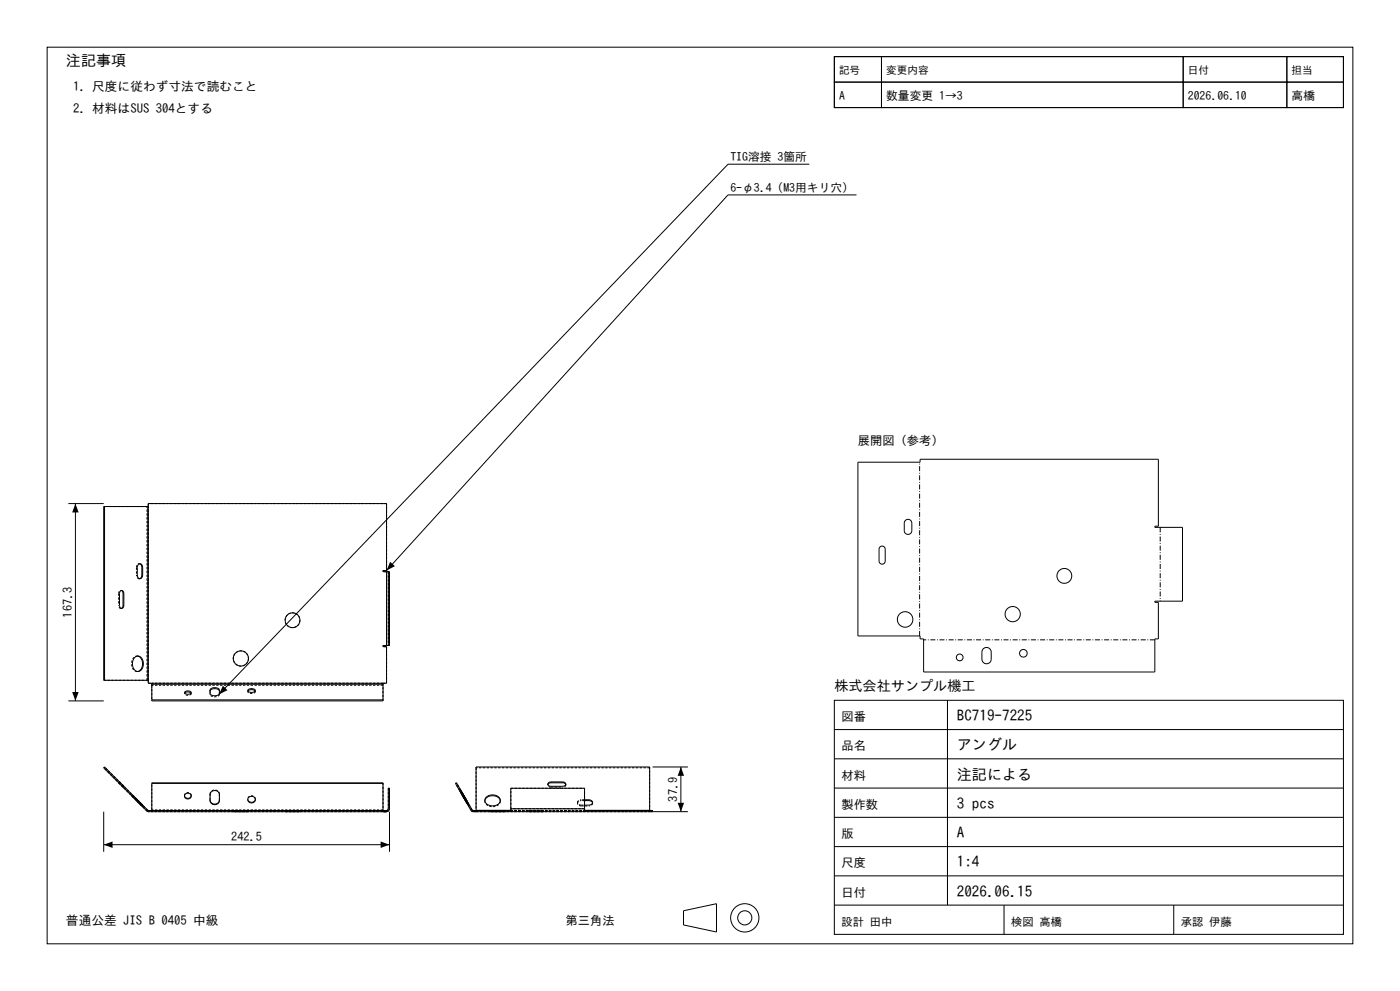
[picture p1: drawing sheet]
<svg xmlns="http://www.w3.org/2000/svg" width="420mm" height="297mm" viewBox="0 0 420 297" stroke-linecap="round" stroke-linejoin="round" font-family="sans-serif">
<g fill="none" stroke="#000" stroke-width=".3">
<path d="M14.1 14.1h391.8v268.8h-391.8zM250.3 17h14.1v7.6h-14.1zM250.3 17h152.7v15.2h-152.7zM264.4 17h90.5v7.6h-90.5zM354.9 17h31.2v7.6h-31.2zM386.1 17h16.9v7.6h-16.9zM250.3 24.6h14.1v7.6h-14.1zM264.4 24.6h90.5v7.6h-90.5zM354.9 24.6h31.2v7.6h-31.2zM386.1 24.6h16.9v7.6h-16.9zM242.8 49.2h-24.4l-152.7 158.9M256.9 58.4h-38.5l-102.4 112.6"/>
<path d="M257.4 138.5h18.6v-.9h71.5v20.1h-1v.4h8.3v22.1h-8.3v.3h1v11h-1v9.9h-69.4v-9.9h-1.1v-.9h-18.6zM20.5 150.9h10.6M22.6 150.9v59.2M31.4 151.8v52.1M44.4 151.8h.1M44.4 151.8v52.1M44.4 151.8h-13.3v52.1h13.3M271.6 156a1.14 1.14 0 0 1 1.2-.3 1.14 1.14 0 0 1 .8 1.1v2.2a1.14 1.14 0 0 1-1.2 1.2 1.14 1.14 0 0 1-1.1-1.2v-2.4zM36.4 177l.4 .3 .1 .6M36.9 177.9v3.5M36.9 177.9h.3M37.2 177.9a.69 .69 0 0 0-.7-1 .69 .69 0 0 0-.7 1v3.5a.69 .69 0 0 0 .7 1 .69 .69 0 0 0 .7-1"/>
<path d="M37.2 177.9v3.5M41.9 168.9l.5 .4 .2 .8M42.6 172.3l-.2 .8-.5 .3M42.6 170.1v2.2M42.6 170.1h.2M42.6 172.3h.2M42.8 170.1a.82 .82 0 0 0-.3-1 .82 .82 0 0 0-1 0l-.3 1v2.2a.82 .82 0 0 0 .3 .9 .82 .82 0 0 0 .9 .1l.4-1M42.8 170.1v2.2M116 171.3h.5M116 171v-20.1h-71.5v53.9h71.5v-11h-1.1v-.3h1.1M116 171.3v22.2M116 171h-1.1v.3h1.1"/>
<path d="M116.5 171.3h.3v22.2h-.3M116.5 171.3v22.2M264 163.9a.92 .92 0 0 1 1-.2 .92 .92 0 0 1 .6 .9v3.6a.92 .92 0 0 1-1 .9 .92 .92 0 0 1-.9-.9v-3.6zM36.9 181.4l-.1 .6-.4 .3M36.9 181.4h.3M40.5 197a1.58 1.58 0 0 1 1.7-.1 1.58 1.58 0 0 1 .8 1.6 1.94 1.94 0 0 1-2.3 2.6 2.83 2.83 0 0 1-.2-4.1zM41.2 196.6a2.53 2.53 0 0 1 1.6 2.3 2.53 2.53 0 0 1-1.6 2.4M116 193.5h.5M295 194.5a1.4 1.4 0 0 1 1.5-.3 1.4 1.4 0 0 1 .9 1.2v2.1a1.4 1.4 0 0 1-1.4 1.4 1.4 1.4 0 0 1-1.4-1.4v-2.3zM20.5 210.1h10.6M44.4 203.9h.1M45.5 204.8v.3"/>
<path d="M45.5 205.1v5h69.4v-5M45.5 205.1h69.4M45.5 209.8h69.4M55.4 207.7a1.5 1.5 0 0 1 1.9 0M55.4 207.4a1.19 1.19 0 0 1 2 .3 1.18 1.18 0 0 1-2-.2zM63 207.1a1.75 1.75 0 0 1 2.8 0M63.1 206.5a1.81 1.81 0 0 1 2.7 .3v1a1.75 1.75 0 0 1-2.8 0zM74.4 207.1a1.66 1.66 0 0 1 2.2 0M74.4 206.7a1.35 1.35 0 0 1 2.2 .4 1.33 1.33 0 0 1-2.3-.3zM114.9 204.8v.3M250.3 209.9h152.7v70.1h-152.7zM250.3 218.6h152.7"/>
<path d="M284.2 209.9v61.4M45.5 234.8h69.4M55.4 238.5a1.04 1.04 0 0 0 1 .8 1.04 1.04 0 0 0 1-.8M63 239.8a1.41 1.41 0 0 0 1.4 1.2 1.41 1.41 0 0 0 1.4-1.2M63.4 237.3a1.44 1.44 0 0 1 2.4 .8v1.8a1.41 1.41 0 0 1-1.4 1.3 1.41 1.41 0 0 1-1.4-1.3v-2zM74.3 239.6a1.17 1.17 0 0 0 1.2 .9 1.17 1.17 0 0 0 1.1-.9M145.4 240a2.53 2.53 0 0 1 2.4-1.5 2.53 2.53 0 0 1 2.3 1.5M145.8 239a2.6 2.6 0 0 1 4.3 .9 2.47 2.47 0 0 1-2.3 1.6 2.47 2.47 0 0 1-2.4-1.6zM165.3 234.6l-.6 .1-.3 .4M165.3 234.3a.69 .69 0 0 0-1 .7 .69 .69 0 0 0 1 .7h3.5a.69 .69 0 0 0 1-.7 .69 .69 0 0 0-1-.7M165.3 234.6h3.5M165.3 234.3h3.5"/>
<path d="M165.3 234.3v.3M168.8 234.6l.6 .1 .3 .4M168.8 234.3v.3M175.4 239.9h1.2M175.4 239.7h1.2M176.6 239.9l.8 .2 .4 .5M176.6 239.7a.85 .85 0 0 1 1.2 .8 .85 .85 0 0 1-1.2 .8h-1.2M176.6 239.7v.2M195.8 229.9h10.6M204.3 229.9v13.4M250.3 236.2h152.7M250.3 227.4h152.7"/>
<path d="M31.1 243.3v12M31.1 253.2h85.7M44.5 242.9l-13.1-13-.3 .2 13 13 .4 .2M44.5 243.3h71.5M44.5 242.9h71.5M44.5 242.9v.4M45.5 243.3v-8.7h69.4v8.7M116 242.9l.3-.2 .2-.3v-6.2h.3v6.2a.88 .88 0 0 1-.8 .9M116 242.9v.4M116.8 243.3v12M141.9 242.9l-.3-.2-4.6-8.1-.4 .2 4.7 8.1 .6 .4M141.9 243.3h64.5"/>
<path d="M141.9 242.9h11.3M141.9 242.9v.4M142.8 242.9h.1M142.8 242.9h10.4M142.8 242.9v-13h52.1v13M152.9 242.9v.4M153.2 242.4v.9M153.2 242.4v-6.2h22.2v6.2M153.2 242.4h22.2M175.4 242.4v.9M175.4 242.9h20.4v.4M175.4 242.9h19.5"/>
<path d="M175.7 242.9v.4M194.9 242.9h.1M250.3 253.7h152.7M250.3 245h152.7M205.1 273l9.8-2.2v8.5l-9.8-2.1zM250.3 271.3h152.7M250.3 262.5h152.7M301.2 271.3v8.7M352.1 271.3v8.7"/>
<circle cx="319.3" cy="172.6" r="2.23"/>
<circle cx="72.3" cy="197.3" r="2.28"/>
<circle cx="87.8" cy="185.9" r="2.23"/>
<circle cx="271.5" cy="185.6" r="2.33"/>
<circle cx="287.9" cy="197" r="1.01"/>
<circle cx="303.8" cy="184.1" r="2.28"/>
<circle cx="307" cy="195.8" r="1.14"/>
<circle cx="56.3" cy="238.6" r=".98"/>
<circle cx="75.4" cy="239.6" r="1.07"/>
<circle cx="223.4" cy="275.1" r="4.2"/>
<circle cx="223.4" cy="275.1" r="2.12"/>
</g>
<g fill="none" stroke="#000" stroke-width=".3" stroke-dasharray=".7 .4" stroke-linecap="butt">
<path d="M44.1 151.8h-13M44.5 150.9v.9M44.5 151.8h-.4M116 150.9h-71.5M35.6 177.9v3.5M35.6 177.9l.2-.7 .5-.3M36.3 176.9l.1 .1M36.5 176.9h-.2M40.9 170.1v2.2M40.9 170.1l.3-.8 .5-.4M41.7 168.9h.2M41.7 173.4l-.5-.3-.3-.8"/>
<path d="M41.9 173.4h-.2M42 168.9h-.3M42 173.4h-.3M114.9 171h1.1M114.9 171.3v-.3M116 171v-20.1M116 171.3h-1.1M116 171.3h.8M116.5 171.3v22.2M116.8 171.3v22.2M36.3 182.4l-.5-.3-.2-.7M36.4 182.3l-.1 .1"/>
<path d="M36.5 182.4h-.2M41.1 196.6h.1M41.1 196.6h.3M74.5 197.3a2.28 2.28 0 0 1-3.2 2.1 2.28 2.28 0 0 1-.5-3.8 2.28 2.28 0 0 1 3.7 1.2v.5M90 185.9a2.23 2.23 0 0 1-3.2 2 2.23 2.23 0 0 1-.5-3.7 2.23 2.23 0 0 1 3.6 1.1l.1 .6M114.9 193.8v-.3M114.9 193.5h1.1M116 193.8h-1.1M116 193.5v-22.2M116 193.5h.8M31.1 203.9h13M41.1 201.3a2.47 2.47 0 0 1-1.6-2.4 2.47 2.47 0 0 1 1.6-2.3"/>
<path d="M41.2 201.3h-.1M41.4 201.3h-.3M44.1 203.9v-52.1M44.5 203.9v-52.1M44.5 203.9v.9M44.5 204.8h1M44.5 203.9h-.4M45.5 204.8v.6M45.5 205.4v4.7M55.3 207.9l.1-.2M55.3 207.9v-.3M57.3 207.7l.1 .2"/>
<path d="M57.4 207.9a1.27 1.27 0 0 1-2.1 0M57.4 207.6v.3M63 207.1v1M63 207.1v-.3M63 208.1v-.3M65.8 208.1v-1M65.8 208.1a1.75 1.75 0 0 1-2.8 0M65.8 208.1v-.3M65.8 207.1v-.3M74.3 207.3l.1-.2M74.3 207.3v-.4M76.6 207.1v.2"/>
<path d="M76.6 207.3a1.43 1.43 0 0 1-2.3 0M76.6 206.9v.4M114.9 204.8h-69.4M114.9 204.8h1.1M114.9 205.4h-69.4M114.9 204.8v.6M114.9 210.1v-4.7M116 204.8v-11M31.1 230.1l.3-.2M35.6 234.6l1.3 1.3M35.6 234.6l.2-.3M35.8 234.3l1.4 1.4"/>
<path d="M36.9 235.9l-1.3-1.3M36.9 235.9l.3-.2M37.2 235.7l-1.4-1.4M39.5 238.5l1.6 1.6M39.7 238.2l1.7 1.7M39.7 238.2l-.2 .3M40.9 239.9l1.7 1.6M40.9 239.9l.3-.2M41.2 239.7l1.6 1.6M41.4 239.9l1.6 1.6M55.3 238.4l.1 .1M55.3 238.6v-.2"/>
<path d="M57.4 238.5v-.1M57.4 238.4a1.02 1.02 0 0 0-1-.9 1.02 1.02 0 0 0-1.1 .9M57.4 238.4v.2M63 239.8v-1.8M63 239.9v-.1M63 238.1v-.1M65.8 238v1.8M65.8 238a1.41 1.41 0 0 0-1.4-1.3 1.41 1.41 0 0 0-1.4 1.3M65.8 238.1v-.1M65.8 239.9v-.1M74.3 239.5v.1M74.3 239.6v-.1"/>
<path d="M76.6 239.6v-.1M76.6 239.5a1.16 1.16 0 0 0-1.1-1 1.16 1.16 0 0 0-1.2 1M76.6 239.5v.1M114.9 234.6v8.1M116.5 236.2v6.2M116.8 236.2h-.3M116.8 236.2v6.2M136.6 234.8l.4-.2M137.9 236.9l.7 1.2M138.2 236.7l.7 1.3M138.2 236.7l-.3 .2M138.3 237.7l.5 .9"/>
<path d="M138.6 238.1l1 1.8M138.6 238.1l-.7-1.2M138.6 237.5l.5 .9M138.6 237.5l-.3 .2M138.8 238.6l.5 .9M138.9 238.7l.5 .9M138.9 238l1 1.8M138.9 238l-.7-1.3M139.1 238.4l.5 .9M139.2 238.5l.6 1M139.2 238.5l-.3 .2M139.3 239.5l-1-1.8"/>
<path d="M139.4 239.6l.6 1M139.6 239.9l.7 1.3M139.6 239.9l-1-1.8M139.6 239.3l-1-1.8M139.6 239.3l-.3 .2M139.8 239.5l.5 1M139.9 239.8l.7 1.2M139.9 239.8l-1-1.8M142.8 230.1v13M142.8 230.1v-.2M145.4 239.9v.2M150.1 240v.1"/>
<path d="M153.2 236.2h22.2M164.3 235.2l.1-.1M164.3 235v.2M165.3 235.9l-.7-.2-.3-.5M165.3 235.9h3.5M169.7 235.1l.1 .1M169.8 235.2l-.3 .5-.7 .2M169.8 235v.2M175.4 236.2v6.2M175.4 239.9h-1M175.4 239.7h-1M194.9 230.1v-.2"/>
<path d="M194.9 230.1h-52.1M41.1 240.1l1.7 1.7M42.6 241.5l-1.7-1.6M42.6 241.5l.2-.2M42.8 241.8l-3.3-3.3M42.8 241.3l-1.6-1.6M43 241.5l-3.3-3.3M43 241.5l-.2 .3M44.1 243.1l-13-13M44.4 242.9h.1M44.4 242.9l-13-13M44.5 242.9v.4"/>
<path d="M44.5 243.3v-.4M44.5 243.3l-.4-.2M45.5 242.9v.4M45.5 242.7v.2M45.5 242.7v-8.1M70 243.3h4.5M70 242.9h4.5M70 242.9v.4M74.5 243.3h-4.5M74.5 242.9h-4.5M74.5 243.3v-.4M85.5 243.3h4.5"/>
<path d="M85.5 242.9h4.5M85.5 242.9v.4M90 243.3h-4.5M90 242.9h-4.5M90 243.3v-.4M114.9 243.3h1.1M114.9 243.3v-.4M114.9 242.9h-69.4M114.9 242.9h1.1M114.9 242.9v.4M114.9 242.7h-69.4M114.9 242.7v.2"/>
<path d="M116 243.3v-.4M116 243.3h-71.5M116 243.3h-1.1M116 242.9h-1.1M116 242.9h-71.5M116 243.3a.88 .88 0 0 0 .8-.9M116.5 242.4l-.2 .3-.3 .2M140 240.6l-1.1-1.9M140.3 241.2l-.7-1.3M140.3 240.5l-1.1-2M140.3 240.5l-.3 .1M140.6 241l-.7-1.2"/>
<path d="M140.6 241l-.3 .2M141.3 242.9l-4.7-8.1M141.6 242.7l.3 .2M141.6 242.7l-4.6-8.1M141.9 242.9v.4M141.9 243.3v-.4M141.9 243.3l-.6-.4M142.8 243.3h52.1M142.8 243.3h-.9M142.8 242.9h52.1M142.8 242.9h-.9M142.8 243.1h52.1"/>
<path d="M142.8 243.3v-.2M142.8 242.9v.4M145.4 240.1v-.1M147.1 243.3h4.5M147.1 242.9h4.5M147.1 242.9v.4M149.4 243.3h-2.3M149.4 242.9h-2.3M150.1 240.1a2.47 2.47 0 0 1-2.3 1.7 2.47 2.47 0 0 1-2.4-1.7M150.1 240.1v-.2M151.6 243.3h-2.2M151.6 242.9h-2.2"/>
<path d="M151.6 242.9v.4M152.9 243.3v-.4M153.2 242.9h22.2M153.2 243.3v-.4M153.2 242.4v-6.2M153.2 242.4v.5M158.6 243.3h4.4M158.6 242.9h4.4M158.6 242.9v.4M160.8 243.3h-2.2M160.8 242.9h-2.2M163 243.3h-2.2"/>
<path d="M163 242.9h-2.2M163 242.9v.4M173.3 240.7l.3-.5 .8-.3M173.3 240.5l.3-.6 .8-.2M173.3 240.5v.2M174.4 241.5l-.8-.2-.3-.6M174.4 241.5h2.2M174.4 241.3l-.8-.2-.3-.6M174.4 241.3h1M175.4 243.3v-.4M175.4 242.4v.5M175.4 242.4h-22.2"/>
<path d="M175.7 243.3v-.4M177.8 240.6v.1M177.8 240.7l-.4 .6-.8 .2M177.8 240.5v.2M194.9 242.9v.4M194.9 243.3v-.2M194.9 243.1v-13M195.8 243.3h-.9M195.8 242.9h-.9M195.8 243.3v-.4"/>
</g>
<path d="M22.6 150.9l1 2.7h-1.9zM117 168.4l1.5 1.3-2.5 1.3zM21.7 207.4h1.9l-1 2.7zM66.9 205.5l1.4 1.3-2.6 1.3zM204.3 229.9l.9 2.6h-1.9zM31.1 253.2l2.7-1v1.9zM114.2 252.2l2.6 1-2.6 .9zM203.3 240.6h1.9l-.9 2.7z" fill="#000"/>
<path d="M348.1 158.1v22.1M275.9 190.6v-52.1M346.5 191.8h-69.4" fill="none" stroke="#000" stroke-width=".3" stroke-dasharray="1.5 .5 .2 .5" stroke-linecap="butt"/>
<g font-size="4.5">
<text x="19.8" y="19.8">注記事項</text>
<text x="287.1" y="216.1">BC719-7225</text>
<text x="287.1" y="224.9">アングル</text>
<text x="287.1" y="233.6">注記による</text>
<text x="287.1" y="242.4">3 pcs</text>
<text x="287.1" y="251.2">A</text>
<text x="287.1" y="259.9">1:4</text>
<text x="287.1" y="268.7">2026.06.15</text>
</g>
<text font-size="4.2" x="250.3" y="207.1">株式会社サンプル機工</text>
<g font-size="3.8">
<text x="21.9" y="27.2">1. 尺度に従わず寸法で読むこと</text>
<text x="21.9" y="33.9">2. 材料はSUS 304とする</text>
<text x="19.8" y="277.2">普通公差 JIS B 0405 中級</text>
</g>
<g font-size="3.7">
<text x="257.4" y="133.4">展開図（参考）</text>
<text x="21.6" y="185.1" transform="rotate(-90 21.6 185.1)">167.3</text>
<text x="252.4" y="216.1">図番</text>
<text x="252.4" y="224.9">品名</text>
<text x="252.4" y="233.6">材料</text>
<text x="203.3" y="240.2" transform="rotate(-90 203.3 240.2)">37.9</text>
<text x="252.4" y="242.4">製作数</text>
<text x="252.4" y="251.2">版</text>
<text x="69.4" y="252.2">242.5</text>
<text x="252.4" y="259.9">尺度</text>
<text x="252.4" y="268.7">日付</text>
<text x="169.7" y="277.2">第三角法</text>
</g>
<g font-size="3.5">
<text x="251.7" y="30">A</text>
<text x="265.9" y="30">数量変更 1→3</text>
<text x="356.4" y="30">2026.06.10</text>
<text x="387.5" y="30">高橋</text>
<text x="219.1" y="48.4">TIG溶接 3箇所</text>
<text x="219.1" y="57.6">6-φ3.4（M3用キリ穴）</text>
</g>
<g font-size="3.4">
<text x="252.4" y="277.5">設計 田中</text>
<text x="303.3" y="277.5">検図 高橋</text>
<text x="354.2" y="277.5">承認 伊藤</text>
</g>
<g font-size="3.2">
<text x="251.7" y="22.3">記号</text>
<text x="265.9" y="22.3">変更内容</text>
<text x="356.4" y="22.3">日付</text>
<text x="387.5" y="22.3">担当</text>
</g>
</svg>
